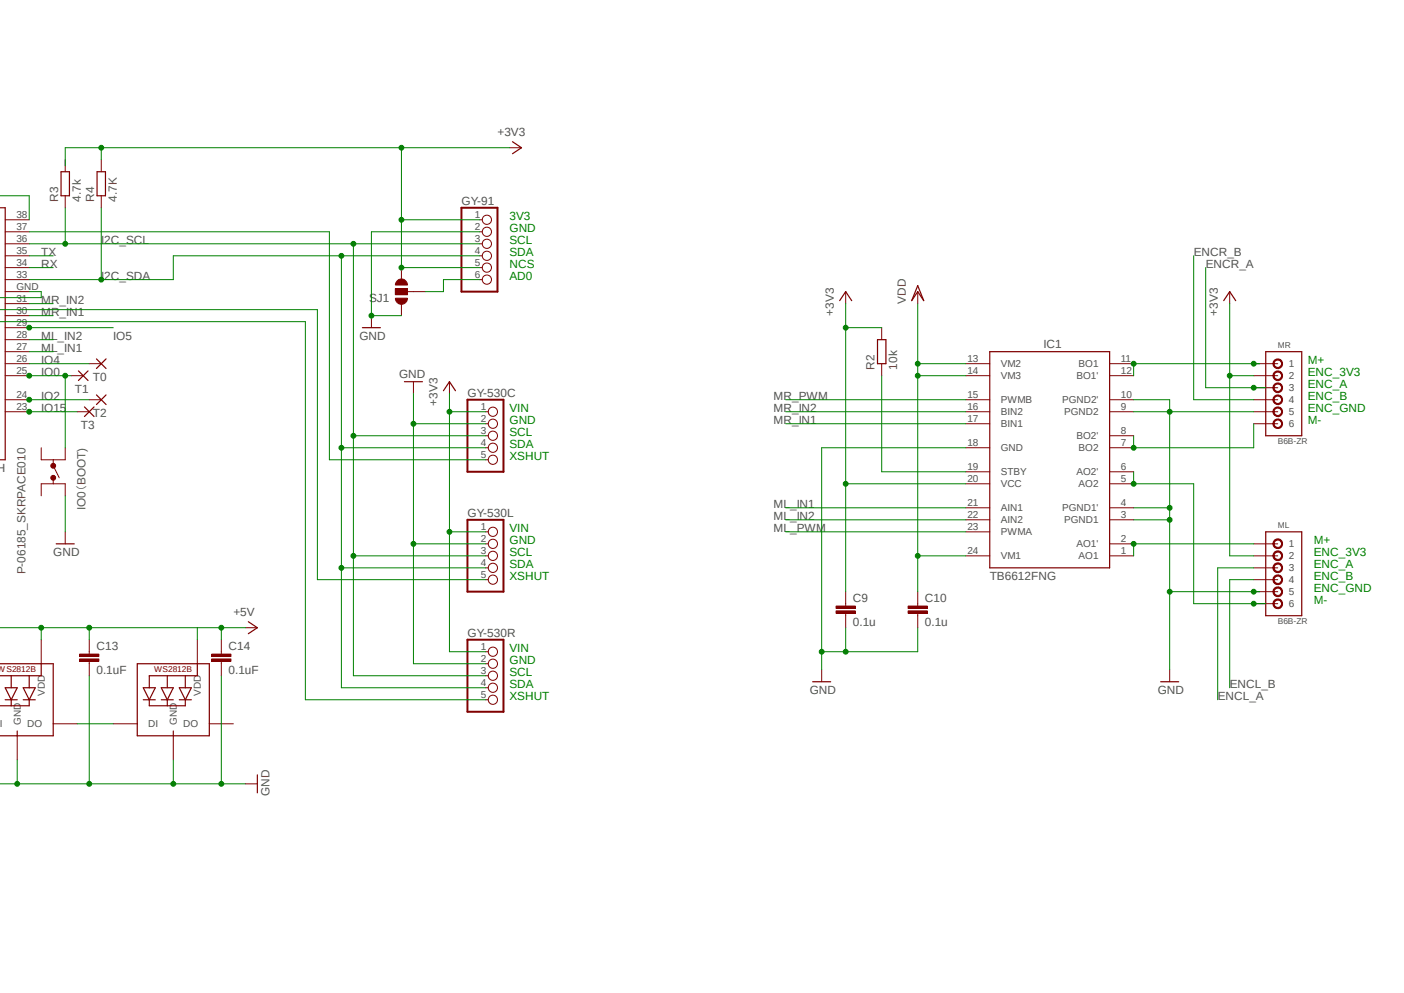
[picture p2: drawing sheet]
<svg xmlns="http://www.w3.org/2000/svg" width="297mm" height="210mm" viewBox="0 0 297 210" stroke-linecap="round" stroke-linejoin="round" font-family="sans-serif">
<path d="M291 26.1l-291.1 76.3 291.1 76.3" fill="none" stroke="#fff" stroke-width=".21"/>
<path d="M209.4 74.4h25.3v45.7h-25.3z" fill="none" stroke="#800000" stroke-width=".25"/>
<g fill="none" stroke="#800000" stroke-width=".21">
<path d="M204.3 76.9h5.1M204.3 79.5h5.1M234.7 76.9h5.1M234.7 79.5h5.1M8.7 94.7v2.5M13.8 94.7v2.5M204.3 99.8h5.1M204.3 87.1h5.1M204.3 84.5h5.1M204.3 94.7h5.1M204.3 89.6h5.1M234.7 99.8h5.1"/>
<path d="M234.7 87.1h5.1M234.7 84.5h5.1M234.7 94.7h5.1M234.7 92.2h5.1M8.7 102.3v2.6M13.8 102.3v2.6M204.3 117.6h5.1M204.3 109.9h5.1M204.3 107.4h5.1M204.3 102.3h5.1M204.3 112.5h5.1M234.7 117.6h5.1"/>
<path d="M234.7 115h5.1M234.7 109.9h5.1M234.7 107.4h5.1M234.7 102.3h5.1"/>
</g>
<circle cx="11.3" cy="98.5" r=".51" fill="#800000"/>
<circle cx="11.3" cy="98.5" r=".51" fill="none" stroke="#800000" stroke-width=".21"/>
<circle cx="11.3" cy="101" r=".51" fill="#800000"/>
<g fill="none" stroke="#800000" stroke-width=".21">
<path d="M265.2 76.9h5.1M265.2 79.5h5.1M8.7 97.2h5.1M11.3 97.2v1.3l1.2 2.5M265.2 82h5.1M265.2 84.5h5.1M265.2 87.1h5.1M265.2 89.6h5.1M8.7 102.3h5.1M11.3 101v1.3M13.8 112.5v2.5"/>
<circle cx="11.3" cy="101" r=".51"/>
</g>
<path d="M267.8 74.4h7.6v17.8h-7.6zM11.9 115h3.8" fill="none" stroke="#800000" stroke-width=".25"/>
<path d="M269.6 76.2a1.03 1.03 0 0 1 1.6 .2 1.03 1.03 0 0 1-.6 1.5 1.03 1.03 0 0 1-1.3-1h.2a.8 .8 0 0 1 1.2-.6 .8 .8 0 0 1 .2 1.3 .8 .8 0 0 1-1.3-.3l-.1-.4h-.2z" fill-rule="evenodd" fill="#800000"/>
<path d="M269.6 76.2a1.03 1.03 0 0 1 1.6 .2 1.03 1.03 0 0 1-.6 1.5 1.03 1.03 0 0 1-1.3-1h.2a.8 .8 0 0 1 1.2-.6 .8 .8 0 0 1 .2 1.3 .8 .8 0 0 1-1.3-.3l-.1-.4h-.2z" fill="none" stroke="#800000" stroke-width=".21"/>
<path d="M269.6 78.7a1.03 1.03 0 0 1 1.6 .3 1.03 1.03 0 0 1-.6 1.5 1.03 1.03 0 0 1-1.3-1h.2a.8 .8 0 0 1 1.2-.7 .8 .8 0 0 1 .2 1.3 .8 .8 0 0 1-1.3-.3l-.1-.3h-.2z" fill-rule="evenodd" fill="#800000"/>
<path d="M269.6 78.7a1.03 1.03 0 0 1 1.6 .3 1.03 1.03 0 0 1-.6 1.5 1.03 1.03 0 0 1-1.3-1h.2a.8 .8 0 0 1 1.2-.7 .8 .8 0 0 1 .2 1.3 .8 .8 0 0 1-1.3-.3l-.1-.3h-.2z" fill="none" stroke="#800000" stroke-width=".21"/>
<path d="M269.6 81.2a1.03 1.03 0 0 1 1.6 .3 1.03 1.03 0 0 1-.6 1.5 1.03 1.03 0 0 1-1.3-1h.2a.8 .8 0 0 1 1.2-.6 .8 .8 0 0 1 .2 1.3 .8 .8 0 0 1-1.3-.4l-.1-.3h-.2z" fill-rule="evenodd" fill="#800000"/>
<path d="M269.6 81.2a1.03 1.03 0 0 1 1.6 .3 1.03 1.03 0 0 1-.6 1.5 1.03 1.03 0 0 1-1.3-1h.2a.8 .8 0 0 1 1.2-.6 .8 .8 0 0 1 .2 1.3 .8 .8 0 0 1-1.3-.4l-.1-.3h-.2z" fill="none" stroke="#800000" stroke-width=".21"/>
<path d="M269.6 83.8a1.03 1.03 0 0 1 1.6 .3 1.03 1.03 0 0 1-.6 1.4 1.03 1.03 0 0 1-1.3-1h.2a.8 .8 0 0 1 1.2-.6 .8 .8 0 0 1 .2 1.3 .8 .8 0 0 1-1.3-.3l-.1-.4h-.2z" fill-rule="evenodd" fill="#800000"/>
<path d="M269.6 83.8a1.03 1.03 0 0 1 1.6 .3 1.03 1.03 0 0 1-.6 1.4 1.03 1.03 0 0 1-1.3-1h.2a.8 .8 0 0 1 1.2-.6 .8 .8 0 0 1 .2 1.3 .8 .8 0 0 1-1.3-.3l-.1-.4h-.2z" fill="none" stroke="#800000" stroke-width=".21"/>
<path d="M269.6 86.3a1.03 1.03 0 0 1 1.6 .3 1.03 1.03 0 0 1-.6 1.5 1.03 1.03 0 0 1-1.3-1h.2a.8 .8 0 0 1 1.2-.7 .8 .8 0 0 1 .2 1.4 .8 .8 0 0 1-1.3-.4l-.1-.3h-.2z" fill-rule="evenodd" fill="#800000"/>
<path d="M269.6 86.3a1.03 1.03 0 0 1 1.6 .3 1.03 1.03 0 0 1-.6 1.5 1.03 1.03 0 0 1-1.3-1h.2a.8 .8 0 0 1 1.2-.7 .8 .8 0 0 1 .2 1.4 .8 .8 0 0 1-1.3-.4l-.1-.3h-.2z" fill="none" stroke="#800000" stroke-width=".21"/>
<path d="M269.6 88.9a1.03 1.03 0 0 1 1.6 .2 1.03 1.03 0 0 1-.6 1.5 1.03 1.03 0 0 1-1.3-1h.2a.8 .8 0 0 1 1.2-.6 .8 .8 0 0 1 .2 1.3 .8 .8 0 0 1-1.3-.3l-.1-.4h-.2z" fill-rule="evenodd" fill="#800000"/>
<path d="M269.6 88.9a1.03 1.03 0 0 1 1.6 .2 1.03 1.03 0 0 1-.6 1.5 1.03 1.03 0 0 1-1.3-1h.2a.8 .8 0 0 1 1.2-.6 .8 .8 0 0 1 .2 1.3 .8 .8 0 0 1-1.3-.3l-.1-.4h-.2zM265.2 115h5.1M265.2 117.6h5.1M265.2 120.1h5.1M265.2 122.6h5.1M265.2 125.1h5.1M265.2 127.7h5.1" fill="none" stroke="#800000" stroke-width=".21"/>
<path d="M267.8 112.5h7.6v17.7h-7.6z" fill="none" stroke="#800000" stroke-width=".25"/>
<path d="M269.6 114.2a1.03 1.03 0 0 1 1.6 .3 1.03 1.03 0 0 1-.6 1.5 1.03 1.03 0 0 1-1.3-1h.2a.8 .8 0 0 1 1.2-.7 .8 .8 0 0 1 .2 1.4 .8 .8 0 0 1-1.3-.4l-.1-.3h-.2z" fill-rule="evenodd" fill="#800000"/>
<path d="M269.6 114.2a1.03 1.03 0 0 1 1.6 .3 1.03 1.03 0 0 1-.6 1.5 1.03 1.03 0 0 1-1.3-1h.2a.8 .8 0 0 1 1.2-.7 .8 .8 0 0 1 .2 1.4 .8 .8 0 0 1-1.3-.4l-.1-.3h-.2z" fill="none" stroke="#800000" stroke-width=".21"/>
<path d="M269.6 116.8a1.03 1.03 0 0 1 1.6 .2 1.03 1.03 0 0 1-.6 1.5 1.03 1.03 0 0 1-1.3-.9h.2a.8 .8 0 0 1 1.2-.7 .8 .8 0 0 1 .2 1.3 .8 .8 0 0 1-1.3-.3l-.1-.3h-.2z" fill-rule="evenodd" fill="#800000"/>
<path d="M269.6 116.8a1.03 1.03 0 0 1 1.6 .2 1.03 1.03 0 0 1-.6 1.5 1.03 1.03 0 0 1-1.3-.9h.2a.8 .8 0 0 1 1.2-.7 .8 .8 0 0 1 .2 1.3 .8 .8 0 0 1-1.3-.3l-.1-.3h-.2z" fill="none" stroke="#800000" stroke-width=".21"/>
<path d="M269.6 119.3a1.03 1.03 0 0 1 1.6 .3 1.03 1.03 0 0 1-.6 1.5 1.03 1.03 0 0 1-1.3-1h.2a.8 .8 0 0 1 1.2-.7 .8 .8 0 0 1 .2 1.3 .8 .8 0 0 1-1.3-.3l-.1-.3h-.2z" fill-rule="evenodd" fill="#800000"/>
<path d="M269.6 119.3a1.03 1.03 0 0 1 1.6 .3 1.03 1.03 0 0 1-.6 1.5 1.03 1.03 0 0 1-1.3-1h.2a.8 .8 0 0 1 1.2-.7 .8 .8 0 0 1 .2 1.3 .8 .8 0 0 1-1.3-.3l-.1-.3h-.2z" fill="none" stroke="#800000" stroke-width=".21"/>
<path d="M269.6 121.8a1.03 1.03 0 0 1 1.6 .3 1.03 1.03 0 0 1-.6 1.5 1.03 1.03 0 0 1-1.3-1h.2a.8 .8 0 0 1 1.2-.6 .8 .8 0 0 1 .2 1.3 .8 .8 0 0 1-1.3-.4l-.1-.3h-.2z" fill-rule="evenodd" fill="#800000"/>
<path d="M269.6 121.8a1.03 1.03 0 0 1 1.6 .3 1.03 1.03 0 0 1-.6 1.5 1.03 1.03 0 0 1-1.3-1h.2a.8 .8 0 0 1 1.2-.6 .8 .8 0 0 1 .2 1.3 .8 .8 0 0 1-1.3-.4l-.1-.3h-.2z" fill="none" stroke="#800000" stroke-width=".21"/>
<path d="M269.6 124.4a1.03 1.03 0 0 1 1.6 .3 1.03 1.03 0 0 1-.6 1.4 1.03 1.03 0 0 1-1.3-1h.2a.8 .8 0 0 1 1.2-.6 .8 .8 0 0 1 .2 1.3 .8 .8 0 0 1-1.3-.3l-.1-.4h-.2z" fill-rule="evenodd" fill="#800000"/>
<path d="M269.6 124.4a1.03 1.03 0 0 1 1.6 .3 1.03 1.03 0 0 1-.6 1.4 1.03 1.03 0 0 1-1.3-1h.2a.8 .8 0 0 1 1.2-.6 .8 .8 0 0 1 .2 1.3 .8 .8 0 0 1-1.3-.3l-.1-.4h-.2z" fill="none" stroke="#800000" stroke-width=".21"/>
<path d="M269.6 126.9a1.03 1.03 0 0 1 1.6 .3 1.03 1.03 0 0 1-.6 1.5 1.03 1.03 0 0 1-1.3-1h.2a.8 .8 0 0 1 1.2-.7 .8 .8 0 0 1 .2 1.3 .8 .8 0 0 1-1.3-.3l-.1-.3h-.2z" fill-rule="evenodd" fill="#800000"/>
<g fill="none" stroke="#800000" stroke-width=".21">
<path d="M1.1 49h5.1M1.1 51.6h5.1M1.1 56.6h5.1M1.1 54.1h5.1M1.1 59.1h5.1M1.1 46.5h5.1M1.1 66.8h5.1M1.1 64.2h5.1M1.1 69.3h5.1M1.1 71.8h5.1M1.1 74.4h5.1M1.1 76.9h5.1"/>
<path d="M1.1 79.5h5.1M1.1 61.7h5.1M178.9 61.7v2.5M194.1 61.7v2.5M1.1 87.1h5.1M1.1 84.5h5.1M178.9 127.7v.5M178.9 129.7v.5M269.6 126.9a1.03 1.03 0 0 1 1.6 .3 1.03 1.03 0 0 1-.6 1.5 1.03 1.03 0 0 1-1.3-1h.2a.8 .8 0 0 1 1.2-.7 .8 .8 0 0 1 .2 1.3 .8 .8 0 0 1-1.3-.3l-.1-.3h-.2zM173.8 141.6v2.6"/>
</g>
<path d="M-.1 43.9h1.2v53.3h-1.2M177.6 63.6l1.3-1.9 1.3 1.9M194.1 60.4l1.3 3.2-1.3-1.9-1.2 1.9zM171.9 144.2h3.8" fill="none" stroke="#800000" stroke-width=".25"/>
<path d="M176.9 129.2h4v.5h-4z" fill-rule="evenodd" fill="#800000"/>
<path d="M176.9 129.2h4v.5h-4z" fill="none" stroke="#800000" stroke-width=".21"/>
<path d="M176.9 128.2h4v.5h-4z" fill-rule="evenodd" fill="#800000"/>
<path d="M176.9 128.2h4v.5h-4zM178.9 125.1v2.6M178.9 130.2v2.6M194.1 127.7v.5M194.1 129.7v.5" fill="none" stroke="#800000" stroke-width=".21"/>
<path d="M192.1 129.2h4.1v.5h-4.1z" fill-rule="evenodd" fill="#800000"/>
<path d="M192.1 129.2h4.1v.5h-4.1z" fill="none" stroke="#800000" stroke-width=".21"/>
<path d="M192.1 128.2h4.1v.5h-4.1z" fill-rule="evenodd" fill="#800000"/>
<g fill="none" stroke="#800000" stroke-width=".21">
<path d="M13.8 33.8v2.5M21.4 33.8v2.5M13.8 41.4v2.5M21.4 41.4v2.5M101.4 46.5h.6M101.4 49h.6M101.4 51.6h.6M101.4 54.1h.6M101.4 56.6h.6M101.4 59.1h.6M15.1 79.5h2.5M18.9 76.9h2.5"/>
<path d="M78.6 66.8v2.5M186.5 69.3v2.5M186.5 76.9v2.6M260.1 61.7v2.5M102.7 87.1h.6M102.7 89.6h.6M102.7 92.2h.6M102.7 94.7h.6M102.7 97.2h.6M192.1 128.2h4.1v.5h-4.1zM194.1 125.1v2.6M194.1 130.2v2.6"/>
<path d="M247.4 141.6v2.6"/>
<circle cx="103" cy="54.1" r=".98"/>
<circle cx="103" cy="56.6" r=".98"/>
<circle cx="103" cy="59.1" r=".98"/>
<circle cx="103" cy="46.5" r=".98"/>
<circle cx="103" cy="49" r=".98"/>
<circle cx="103" cy="51.6" r=".98"/>
<circle cx="104.3" cy="92.2" r=".98"/>
<circle cx="104.3" cy="94.7" r=".98"/>
<circle cx="104.3" cy="89.6" r=".98"/>
<circle cx="104.3" cy="87.1" r=".98"/>
<circle cx="104.3" cy="97.2" r=".98"/>
</g>
<path d="M12.9 36.3h1.8v5.1h-1.8zM20.5 36.3h1.8v5.1h-1.8zM16.6 78.4l2 2.1M18.6 78.4l-2 2.1M20.4 75.9l2 2M22.4 75.9l-2 2M76.7 69.3h3.8M185.6 71.8h1.8v5.1h-1.8zM258.9 63.6l1.2-1.9 1.3 1.9M245.5 144.2h3.8" fill="none" stroke="#800000" stroke-width=".25"/>
<path d="M97.6 43.9h7.6v17.8h-7.6zM98.9 84.5h7.6v15.3h-7.6z" fill="none" stroke="#800000" stroke-width=".42"/>
<path d="M84 59.4a1.25 1.25 0 0 1 1.4-.3 1.25 1.25 0 0 1 .8 1.2h-2.5z" fill-rule="evenodd" fill="#800000"/>
<path d="M84 59.4a1.25 1.25 0 0 1 1.4-.3 1.25 1.25 0 0 1 .8 1.2h-2.5z" fill="none" stroke="#800000" stroke-width=".21"/>
<path d="M83.7 63.1h2.5a1.27 1.27 0 0 1-1.3 1.3 1.27 1.27 0 0 1-1.2-1.3z" fill-rule="evenodd" fill="#800000"/>
<path d="M83.7 63.1h2.5a1.27 1.27 0 0 1-1.3 1.3 1.27 1.27 0 0 1-1.2-1.3zM83.7 61h2.5v1.3h-2.5zM86.2 61.7h1.3" fill="none" stroke="#800000" stroke-width=".21"/>
<path d="M83.7 61h2.5v1.3h-2.5z" fill-rule="evenodd" fill="#800000"/>
<g fill="none" stroke="#800000" stroke-width=".21">
<path d="M107.8 31.2h2.5M84.9 56.6v2.5M83.7 61h2.5v1.3h-2.5zM84.9 64.2v2.6M87.5 61.7h2.5M87.5 80.7v2.6M95.1 80.7v2.6M102.7 112.5h.6M102.7 115h.6M102.7 117.6h.6M8.7 135.3v5.1M18.9 137.8v.5"/>
<path d="M18.9 139.9v.5M41.7 135.3v5.1M51.9 132.8h2.5M102.7 120.1h.6M102.7 122.6h.6M102.7 137.8h.6M3.6 155.6v5.1M11.3 153.1h5M24 153.1h5M36.7 155.6v5.1M44.3 153.1h5.1M102.7 140.4h.6"/>
<path d="M102.7 142.9h.6M102.7 145.5h.6M102.7 148h.6M51.9 165.8h2.5"/>
<circle cx="104.3" cy="115" r=".98"/>
<circle cx="104.3" cy="117.6" r=".98"/>
<circle cx="104.3" cy="112.5" r=".98"/>
<circle cx="104.3" cy="137.8" r=".98"/>
<circle cx="104.3" cy="122.6" r=".98"/>
<circle cx="104.3" cy="120.1" r=".98"/>
<circle cx="104.3" cy="140.4" r=".98"/>
<circle cx="104.3" cy="142.9" r=".98"/>
<circle cx="104.3" cy="145.5" r=".98"/>
<circle cx="104.3" cy="148" r=".98"/>
</g>
<g fill="none" stroke="#800000" stroke-width=".25">
<path d="M108.4 30l1.9 1.2-1.9 1.3M85.6 80.7h3.8M93.8 82.6l1.3-1.9 1.3 1.9M52.5 131.5l1.9 1.3-1.9 1.2M-.1 140.4h11.4v15.2h-11.4M1.1 145.5h2.5l-1.2 2.5zM1.1 148h2.5M2.4 142.9v2.6M2.4 148v1.3M3.6 154.6v1M4.9 145.5h2.6l-1.3 2.5zM4.9 148h2.6"/>
<path d="M6.2 142.9v2.6M6.2 148v1.3h-6.2M8.7 140.4v2.5h-8.7M29 140.4h15.3v15.2h-15.3zM30.3 145.5h2.6l-1.3 2.5zM30.3 148h2.6M31.6 148v1.3h7.6v-1.3M34.1 145.5h2.6l-1.3 2.5zM34.1 148h2.6M35.4 142.9v2.6M35.4 148v1.3M36.7 154.6v1"/>
<path d="M37.9 145.5h2.6l-1.3 2.5zM37.9 148h2.6M39.2 142.9v2.6M41.7 140.4v2.5h-10.1v2.6M54.4 163.9v3.8"/>
</g>
<path d="M98.9 109.9h7.6v15.2h-7.6zM98.9 135.3h7.6v15.2h-7.6z" fill="none" stroke="#800000" stroke-width=".42"/>
<path d="M16.8 139.4h4.1v.5h-4.1z" fill-rule="evenodd" fill="#800000"/>
<path d="M16.8 139.4h4.1v.5h-4.1z" fill="none" stroke="#800000" stroke-width=".21"/>
<path d="M16.8 138.3h4.1v.6h-4.1z" fill-rule="evenodd" fill="#800000"/>
<path d="M16.3 87.1h2.6M18.9 84.5h2.5M16.8 138.3h4.1v.6h-4.1zM18.9 135.3v2.5M46.8 137.8v.5M46.8 139.9v.5M18.9 140.4v2.5" fill="none" stroke="#800000" stroke-width=".21"/>
<path d="M17.9 86.1l2 2M19.9 86.1l-2 2M20.4 83.5l2 2.1M22.4 83.5l-2 2.1" fill="none" stroke="#800000" stroke-width=".25"/>
<path d="M44.8 139.4h4.1v.5h-4.1z" fill-rule="evenodd" fill="#800000"/>
<path d="M44.8 139.4h4.1v.5h-4.1z" fill="none" stroke="#800000" stroke-width=".21"/>
<path d="M44.8 138.3h4.1v.6h-4.1z" fill-rule="evenodd" fill="#800000"/>
<path d="M44.8 138.3h4.1v.6h-4.1zM46.8 135.3v2.5M46.8 140.4v2.5" fill="none" stroke="#800000" stroke-width=".21"/>
<path d="M194.1 64.2v60.9M194.1 76.9h10.2M194.1 79.5h10.2M194.1 117.6h10.2" fill="none" stroke="#008000" stroke-width=".21"/>
<circle cx="194.1" cy="117.6" r=".51" fill="#008000"/>
<circle cx="194.1" cy="117.6" r=".51" fill="none" stroke="#008000" stroke-width=".21"/>
<circle cx="194.1" cy="79.5" r=".51" fill="#008000"/>
<circle cx="194.1" cy="79.5" r=".51" fill="none" stroke="#008000" stroke-width=".21"/>
<circle cx="194.1" cy="76.9" r=".51" fill="#008000"/>
<g fill="none" stroke="#008000" stroke-width=".21">
<path d="M204.3 94.7h-30.5v46.9M13.8 104.9v7.6"/>
<circle cx="194.1" cy="76.9" r=".51"/>
</g>
<circle cx="173.8" cy="137.8" r=".51" fill="#008000"/>
<g fill="none" stroke="#008000" stroke-width=".21">
<path d="M178.9 132.8v5M194.1 132.8v5h-20.3"/>
<circle cx="173.8" cy="137.8" r=".51"/>
</g>
<circle cx="178.9" cy="137.8" r=".51" fill="#008000"/>
<g fill="none" stroke="#008000" stroke-width=".21">
<path d="M101.4 49h-22.8v17.8"/>
<circle cx="178.9" cy="137.8" r=".51"/>
</g>
<circle cx="78.6" cy="66.8" r=".51" fill="#008000"/>
<g fill="none" stroke="#008000" stroke-width=".21">
<path d="M-.1 41.4h6.3v5.1M6.2 61.7h2.5v1.2h-8.8M78.6 66.8h6.3M87.5 83.3v6.3h15.2"/>
<circle cx="78.6" cy="66.8" r=".51"/>
</g>
<circle cx="87.5" cy="89.6" r=".51" fill="#008000"/>
<g fill="none" stroke="#008000" stroke-width=".21">
<path d="M87.5 115h15.2"/>
<circle cx="87.5" cy="89.6" r=".51"/>
</g>
<circle cx="87.5" cy="115" r=".51" fill="#008000"/>
<g fill="none" stroke="#008000" stroke-width=".21">
<path d="M87.5 89.6v50.8h15.2M0 165.8h51.9M3.6 160.7v5.1M36.7 160.7v5.1"/>
<circle cx="87.5" cy="115" r=".51"/>
</g>
<circle cx="3.6" cy="165.8" r=".51" fill="#008000"/>
<circle cx="3.6" cy="165.8" r=".51" fill="none" stroke="#008000" stroke-width=".21"/>
<circle cx="36.7" cy="165.8" r=".51" fill="#008000"/>
<circle cx="36.7" cy="165.8" r=".51" fill="none" stroke="#008000" stroke-width=".21"/>
<circle cx="18.9" cy="165.8" r=".51" fill="#008000"/>
<g fill="none" stroke="#008000" stroke-width=".21">
<path d="M18.9 142.9v22.9"/>
<circle cx="18.9" cy="165.8" r=".51"/>
</g>
<circle cx="46.8" cy="165.8" r=".51" fill="#008000"/>
<g fill="none" stroke="#008000" stroke-width=".21">
<path d="M239.8 84.5h7.6v40.6M239.8 87.1h7.6M239.8 107.4h7.6M239.8 109.9h7.6M46.8 142.9v22.9"/>
<circle cx="46.8" cy="165.8" r=".51"/>
</g>
<circle cx="247.4" cy="87.1" r=".51" fill="#008000"/>
<circle cx="247.4" cy="87.1" r=".51" fill="none" stroke="#008000" stroke-width=".21"/>
<circle cx="247.4" cy="107.4" r=".51" fill="#008000"/>
<circle cx="247.4" cy="107.4" r=".51" fill="none" stroke="#008000" stroke-width=".21"/>
<circle cx="247.4" cy="109.9" r=".51" fill="#008000"/>
<g fill="none" stroke="#008000" stroke-width=".21">
<path d="M247.4 87.1h17.8M247.4 125.1h19.1"/>
<circle cx="247.4" cy="109.9" r=".51"/>
</g>
<circle cx="265.2" cy="125.1" r=".51" fill="#008000"/>
<g fill="none" stroke="#008000" stroke-width=".21">
<path d="M247.4 125.1v16.5"/>
<circle cx="265.2" cy="125.1" r=".51"/>
</g>
<circle cx="247.4" cy="125.1" r=".51" fill="#008000"/>
<g fill="none" stroke="#008000" stroke-width=".21">
<path d="M178.9 64.2v60.9M178.9 69.3h7.6M178.9 102.3h25.4"/>
<circle cx="247.4" cy="125.1" r=".51"/>
</g>
<circle cx="178.9" cy="102.3" r=".51" fill="#008000"/>
<circle cx="178.9" cy="102.3" r=".51" fill="none" stroke="#008000" stroke-width=".21"/>
<circle cx="178.9" cy="69.3" r=".51" fill="#008000"/>
<g fill="none" stroke="#008000" stroke-width=".21">
<path d="M260.1 64.2v53.4h5.1M260.1 79.5h5.1"/>
<circle cx="178.9" cy="69.3" r=".51"/>
</g>
<circle cx="260.1" cy="79.5" r=".51" fill="#008000"/>
<g fill="none" stroke="#008000" stroke-width=".21">
<path d="M13.8 35.1v-3.9h71.1v15.3M21.4 31.2v2.6"/>
<circle cx="260.1" cy="79.5" r=".51"/>
</g>
<circle cx="21.4" cy="31.2" r=".51" fill="#008000"/>
<g fill="none" stroke="#008000" stroke-width=".21">
<path d="M101.4 46.5h-16.5v10.1h16.5"/>
<circle cx="21.4" cy="31.2" r=".51"/>
</g>
<circle cx="84.9" cy="46.5" r=".51" fill="#008000"/>
<circle cx="84.9" cy="46.5" r=".51" fill="none" stroke="#008000" stroke-width=".21"/>
<circle cx="84.9" cy="56.6" r=".51" fill="#008000"/>
<g fill="none" stroke="#008000" stroke-width=".21">
<path d="M84.9 31.2h22.9"/>
<circle cx="84.9" cy="56.6" r=".51"/>
</g>
<circle cx="84.9" cy="31.2" r=".51" fill="#008000"/>
<g fill="none" stroke="#008000" stroke-width=".21">
<path d="M95.1 83.3v3.8h7.6"/>
<circle cx="84.9" cy="31.2" r=".51"/>
</g>
<circle cx="95.1" cy="87.1" r=".51" fill="#008000"/>
<g fill="none" stroke="#008000" stroke-width=".21">
<path d="M95.1 87.1v25.4h7.6"/>
<circle cx="95.1" cy="87.1" r=".51"/>
</g>
<circle cx="95.1" cy="112.5" r=".51" fill="#008000"/>
<g fill="none" stroke="#008000" stroke-width=".21">
<path d="M95.1 112.5v25.3h7.6M-.1 132.8h52M8.7 132.8v2.5M41.7 132.8v2.5"/>
<circle cx="95.1" cy="112.5" r=".51"/>
</g>
<circle cx="8.7" cy="132.8" r=".51" fill="#008000"/>
<circle cx="8.7" cy="132.8" r=".51" fill="none" stroke="#008000" stroke-width=".21"/>
<circle cx="18.9" cy="132.8" r=".51" fill="#008000"/>
<g fill="none" stroke="#008000" stroke-width=".21">
<path d="M18.9 132.8v2.5"/>
<circle cx="18.9" cy="132.8" r=".51"/>
</g>
<circle cx="46.8" cy="132.8" r=".51" fill="#008000"/>
<g fill="none" stroke="#008000" stroke-width=".21">
<path d="M6.2 79.5h7.6M46.8 132.8v2.5"/>
<circle cx="46.8" cy="132.8" r=".51"/>
</g>
<circle cx="13.8" cy="79.5" r=".51" fill="#008000"/>
<g fill="none" stroke="#008000" stroke-width=".21">
<path d="M15.1 79.5h-1.3v15.2"/>
<circle cx="13.8" cy="79.5" r=".51"/>
</g>
<circle cx="6.2" cy="79.5" r=".51" fill="#008000"/>
<g fill="none" stroke="#008000" stroke-width=".21">
<path d="M6.2 54.1h5.1M6.2 56.6h5.1M6.2 64.2h5.1M6.2 66.8h5.1M6.2 74.4h5.1M6.2 71.8h5.1M186.5 79.5v20.3h17.8M166.2 84.5h38.1M166.2 87.1h38.1M166.2 89.6h38.1M166.2 107.4h38.1M166.2 109.9h38.1"/>
<path d="M166.2 112.5h38.1M265.2 115h-25.4v2.6"/>
<circle cx="6.2" cy="79.5" r=".51"/>
</g>
<circle cx="239.8" cy="115" r=".51" fill="#008000"/>
<g fill="none" stroke="#008000" stroke-width=".21">
<path d="M239.8 99.8v2.5"/>
<circle cx="239.8" cy="115" r=".51"/>
</g>
<circle cx="239.8" cy="102.3" r=".51" fill="#008000"/>
<g fill="none" stroke="#008000" stroke-width=".21">
<path d="M239.8 102.3h12.7v25.4h15.3"/>
<circle cx="239.8" cy="102.3" r=".51"/>
</g>
<circle cx="265.2" cy="127.7" r=".51" fill="#008000"/>
<circle cx="265.2" cy="127.7" r=".51" fill="none" stroke="#008000" stroke-width=".21"/>
<circle cx="239.8" cy="94.7" r=".51" fill="#008000"/>
<g fill="none" stroke="#008000" stroke-width=".21">
<path d="M265.2 89.6v5.1h-25.4v-2.5"/>
<circle cx="239.8" cy="94.7" r=".51"/>
</g>
<circle cx="239.8" cy="76.9" r=".51" fill="#008000"/>
<g fill="none" stroke="#008000" stroke-width=".21">
<path d="M266.5 76.9h-26.7v2.6"/>
<circle cx="239.8" cy="76.9" r=".51"/>
</g>
<circle cx="265.2" cy="76.9" r=".51" fill="#008000"/>
<g fill="none" stroke="#008000" stroke-width=".21">
<path d="M255.1 56.6v25.4h12.7"/>
<circle cx="265.2" cy="76.9" r=".51"/>
</g>
<circle cx="265.2" cy="82" r=".51" fill="#008000"/>
<g fill="none" stroke="#008000" stroke-width=".21">
<path d="M13.8 43.9v7.7h-7.6M252.5 54.1v30.4h12.7M6.2 76.9h12.7M265.2 120.1h-7.6v27.9M265.2 122.6h-5.1v22.9"/>
<circle cx="265.2" cy="82" r=".51"/>
</g>
<circle cx="13.8" cy="51.6" r=".51" fill="#008000"/>
<g fill="none" stroke="#008000" stroke-width=".21">
<path d="M13.8 51.6h87.6M74.8 51.6v40.6h27.9"/>
<circle cx="13.8" cy="51.6" r=".51"/>
</g>
<circle cx="74.8" cy="51.6" r=".51" fill="#008000"/>
<circle cx="74.8" cy="51.6" r=".51" fill="none" stroke="#008000" stroke-width=".21"/>
<circle cx="74.8" cy="92.2" r=".51" fill="#008000"/>
<g fill="none" stroke="#008000" stroke-width=".21">
<path d="M74.8 117.6h27.9"/>
<circle cx="74.8" cy="92.2" r=".51"/>
</g>
<circle cx="74.8" cy="117.6" r=".51" fill="#008000"/>
<g fill="none" stroke="#008000" stroke-width=".21">
<path d="M21.4 43.9v15.2h-15.2M74.8 92.2v50.7h27.9"/>
<circle cx="74.8" cy="117.6" r=".51"/>
</g>
<circle cx="21.4" cy="59.1" r=".51" fill="#008000"/>
<g fill="none" stroke="#008000" stroke-width=".21">
<path d="M72.2 54.1v40.6h30.5M101.4 54.1h-64.7v5h-15.3"/>
<circle cx="21.4" cy="59.1" r=".51"/>
</g>
<circle cx="72.2" cy="54.1" r=".51" fill="#008000"/>
<circle cx="72.2" cy="54.1" r=".51" fill="none" stroke="#008000" stroke-width=".21"/>
<circle cx="72.2" cy="94.7" r=".51" fill="#008000"/>
<g fill="none" stroke="#008000" stroke-width=".21">
<path d="M72.2 120.1h30.5"/>
<circle cx="72.2" cy="94.7" r=".51"/>
</g>
<circle cx="72.2" cy="120.1" r=".51" fill="#008000"/>
<g fill="none" stroke="#008000" stroke-width=".21">
<path d="M6.2 49h63.5v48.2h33M101.4 59.1h-7.6v2.6h-3.8M72.2 94.7v50.8h30.5M16.3 153.1h7.7"/>
<circle cx="72.2" cy="120.1" r=".51"/>
</g>
<circle cx="6.2" cy="69.3" r=".51" fill="#008000"/>
<g fill="none" stroke="#008000" stroke-width=".21">
<path d="M6.2 69.3h17.8"/>
<circle cx="6.2" cy="69.3" r=".51"/>
</g>
<circle cx="6.2" cy="84.5" r=".51" fill="#008000"/>
<g fill="none" stroke="#008000" stroke-width=".21">
<path d="M6.2 84.5h12.7"/>
<circle cx="6.2" cy="84.5" r=".51"/>
</g>
<circle cx="6.2" cy="87.1" r=".51" fill="#008000"/>
<g fill="none" stroke="#008000" stroke-width=".21">
<path d="M-.1 65.5h67.2v57.1h35.6M-.1 68h64.7v80h38.1M6.2 87.1h10.1"/>
<circle cx="6.2" cy="87.1" r=".51"/>
</g>
<g font-size="2.5" fill="#505050">
<text x="105.2" y="28.7">+3V3</text>
<text x="12.3" y="42.7" transform="rotate(-90 12.3 42.7)">R3</text>
<text x="17.1" y="42.7" transform="rotate(-90 17.1 42.7)">4.7k</text>
<text x="19.9" y="42.7" transform="rotate(-90 19.9 42.7)">R4</text>
<text x="24.7" y="42.7" transform="rotate(-90 24.7 42.7)">4.7K</text>
<text x="97.6" y="43.3">GY-91</text>
<text x="21.4" y="51.6">I2C_SCL</text>
<text x="8.7" y="54.1">TX</text>
<text x="8.7" y="56.6">RX</text>
<text x="21.4" y="59.1">I2C_SDA</text>
<text x="252.5" y="54.1">ENCR_B</text>
<text x="255.1" y="56.6">ENCR_A</text>
<text x="8.7" y="64.2">MR_IN2</text>
<text x="78.1" y="63.8">SJ1</text>
<text x="191.6" y="64.2" transform="rotate(-90 191.6 64.2)">VDD</text>
<text x="8.7" y="66.8">MR_IN1</text>
<text x="8.7" y="71.8">ML_IN2</text>
<text x="24" y="71.8">IO5</text>
<text x="76" y="71.8">GND</text>
<text x="176.4" y="66.8" transform="rotate(-90 176.4 66.8)">+3V3</text>
<text x="257.6" y="66.8" transform="rotate(-90 257.6 66.8)">+3V3</text>
<text x="8.7" y="74.4">ML_IN1</text>
<text x="8.7" y="76.9">IO4</text>
<text x="220.8" y="73.6">IC1</text>
<text x="8.7" y="79.5">IO0</text>
<text x="15.8" y="83.1">T1</text>
<text x="19.6" y="80.6">T0</text>
<text x="84.4" y="80">GND</text>
<text x="98.9" y="83.9">GY-530C</text>
<text x="185" y="78.2" transform="rotate(-90 185 78.2)">R2</text>
<text x="189.8" y="78.2" transform="rotate(-90 189.8 78.2)">10k</text>
<text x="8.7" y="84.5">IO2</text>
<text x="8.7" y="87.1">IO15</text>
<text x="19.6" y="88.2">T2</text>
<text x="92.5" y="85.8" transform="rotate(-90 92.5 85.8)">+3V3</text>
<text x="163.7" y="84.5">MR_PWM</text>
<text x="163.7" y="87.1">MR_IN2</text>
<text x="163.7" y="89.6">MR_IN1</text>
<text x="17.1" y="90.7">T3</text>
<text x="-.7" y="99.8">H</text>
<text x="18.1" y="107.9" transform="rotate(-90 18.1 107.9)">IO0（BOOT)</text>
<text x="163.7" y="107.4">ML_IN1</text>
<text x="98.9" y="109.3">GY-530L</text>
<text x="163.7" y="109.9">ML_IN2</text>
<text x="163.7" y="112.5">ML_PWM</text>
<text x="11.3" y="117.6">GND</text>
<text x="5.4" y="121.5" transform="rotate(-90 5.4 121.5)">P-06185_SKRPACE010</text>
<text x="209.4" y="122.6">TB6612FNG</text>
<text x="49.4" y="130.2">+5V</text>
<text x="180.4" y="127.3">C9</text>
<text x="195.7" y="127.3">C10</text>
<text x="20.4" y="137.5">C13</text>
<text x="48.3" y="137.5">C14</text>
<text x="98.9" y="134.7">GY-530R</text>
<text x="180.4" y="132.4">0.1u</text>
<text x="195.7" y="132.4">0.1u</text>
<text x="20.4" y="142.5">0.1uF</text>
<text x="48.4" y="142.5">0.1uF</text>
<text x="171.3" y="146.7">GND</text>
<text x="244.9" y="146.7">GND</text>
<text x="257.6" y="148">ENCL_A</text>
<text x="260.1" y="145.5">ENCL_B</text>
<text x="57" y="168.3" transform="rotate(-90 57 168.3)">GND</text>
</g>
<g font-size="2.5" fill="#008000">
<text x="107.8" y="46.5">3V3</text>
<text x="107.8" y="49">GND</text>
<text x="107.8" y="51.6">SCL</text>
<text x="107.8" y="54.1">SDA</text>
<text x="107.8" y="56.6">NCS</text>
<text x="107.8" y="59.1">AD0</text>
<text x="276.7" y="76.9">M+</text>
<text x="276.7" y="79.5">ENC_3V3</text>
<text x="276.7" y="82">ENC_A</text>
<text x="107.8" y="87.1">VIN</text>
<text x="107.8" y="89.6">GND</text>
<text x="276.7" y="84.5">ENC_B</text>
<text x="276.7" y="87.1">ENC_GND</text>
<text x="276.7" y="89.6">M-</text>
<text x="107.8" y="92.2">SCL</text>
<text x="107.8" y="94.7">SDA</text>
<text x="107.8" y="97.2">XSHUT</text>
<text x="107.8" y="112.5">VIN</text>
<text x="107.8" y="115">GND</text>
<text x="107.8" y="117.6">SCL</text>
<text x="277.9" y="115">M+</text>
<text x="277.9" y="117.6">ENC_3V3</text>
<text x="107.8" y="120.1">SDA</text>
<text x="107.8" y="122.6">XSHUT</text>
<text x="277.9" y="120.1">ENC_A</text>
<text x="277.9" y="122.6">ENC_B</text>
<text x="277.9" y="125.1">ENC_GND</text>
<text x="277.9" y="127.7">M-</text>
<text x="107.8" y="137.8">VIN</text>
<text x="107.8" y="140.4">GND</text>
<text x="107.8" y="142.9">SCL</text>
<text x="107.8" y="145.5">SDA</text>
<text x="107.8" y="148">XSHUT</text>
</g>
<g font-size="2.1" fill="#505050">
<text x="3.5" y="46.1">38</text>
<text x="100.5" y="46.1">1</text>
<text x="3.5" y="48.6">37</text>
<text x="3.5" y="51.2">36</text>
<text x="3.5" y="53.7">35</text>
<text x="100.5" y="48.6">2</text>
<text x="100.5" y="51.2">3</text>
<text x="100.5" y="53.7">4</text>
<text x="3.5" y="56.3">34</text>
<text x="3.5" y="58.8">33</text>
<text x="100.5" y="56.3">5</text>
<text x="100.5" y="58.8">6</text>
<text x="3.5" y="63.9">31</text>
<text x="3.5" y="61.3">GND</text>
<text x="3.5" y="66.4">30</text>
<text x="3.5" y="69">29</text>
<text x="3.5" y="71.5">28</text>
<text x="3.5" y="74">27</text>
<text x="3.5" y="76.6">26</text>
<text x="204.6" y="76.6">13</text>
<text x="211.7" y="77.7">VM2</text>
<text x="228.2" y="77.7">BO1</text>
<text x="237.1" y="76.6">11</text>
<text x="272.7" y="77.7">1</text>
<text x="3.5" y="79.1">25</text>
<text x="204.6" y="79.1">14</text>
<text x="211.7" y="80.2">VM3</text>
<text x="227.8" y="80.2">BO1'</text>
<text x="237.1" y="79.1">12</text>
<text x="272.7" y="80.2">2</text>
<text x="272.7" y="82.8">3</text>
<text x="3.5" y="86.7">23</text>
<text x="3.5" y="84.2">24</text>
<text x="101.7" y="86.7">1</text>
<text x="101.7" y="89.3">2</text>
<text x="204.6" y="84.2">15</text>
<text x="204.6" y="86.7">16</text>
<text x="204.6" y="89.3">17</text>
<text x="211.7" y="85.3">PWMB</text>
<text x="211.7" y="87.8">BIN2</text>
<text x="224.7" y="85.3">PGND2'</text>
<text x="225.1" y="87.8">PGND2</text>
<text x="237.1" y="86.7">9</text>
<text x="237.1" y="84.2">10</text>
<text x="272.7" y="85.3">4</text>
<text x="272.7" y="87.8">5</text>
<text x="101.7" y="91.8">3</text>
<text x="101.7" y="94.4">4</text>
<text x="204.6" y="94.4">18</text>
<text x="211.7" y="90.4">BIN1</text>
<text x="211.7" y="95.5">GND</text>
<text x="227.8" y="92.9">BO2'</text>
<text x="228.2" y="95.5">BO2</text>
<text x="237.1" y="94.4">7</text>
<text x="237.1" y="91.8">8</text>
<text x="272.7" y="90.4">6</text>
<text x="101.7" y="96.9">5</text>
<text x="204.6" y="99.4">19</text>
<text x="204.6" y="101.9">20</text>
<text x="211.7" y="100.5">STBY</text>
<text x="227.8" y="100.5">AO2'</text>
<text x="237.1" y="101.9">5</text>
<text x="237.1" y="99.4">6</text>
<text x="204.6" y="107">21</text>
<text x="211.7" y="103.1">VCC</text>
<text x="228.2" y="103.1">AO2</text>
<text x="237.1" y="107">4</text>
<text x="101.7" y="112.1">1</text>
<text x="204.6" y="109.6">22</text>
<text x="204.6" y="112.1">23</text>
<text x="211.7" y="108.2">AIN1</text>
<text x="211.7" y="110.7">AIN2</text>
<text x="211.7" y="113.2">PWMA</text>
<text x="224.7" y="108.2">PGND1'</text>
<text x="225.1" y="110.7">PGND1</text>
<text x="237.1" y="109.6">3</text>
<text x="101.7" y="114.6">2</text>
<text x="101.7" y="117.2">3</text>
<text x="101.7" y="119.7">4</text>
<text x="204.6" y="117.2">24</text>
<text x="211.7" y="118.3">VM1</text>
<text x="227.8" y="115.8">AO1'</text>
<text x="228.2" y="118.3">AO1</text>
<text x="237.1" y="117.2">1</text>
<text x="237.1" y="114.6">2</text>
<text x="272.7" y="115.8">1</text>
<text x="272.7" y="118.3">2</text>
<text x="101.7" y="122.3">5</text>
<text x="272.7" y="120.9">3</text>
<text x="272.7" y="123.4">4</text>
<text x="272.7" y="125.9">5</text>
<text x="272.7" y="128.4">6</text>
<text x="101.7" y="137.5">1</text>
<text x="101.7" y="140">2</text>
<text x="101.7" y="142.6">3</text>
<text x="9.5" y="147.2" transform="rotate(-90 9.5 147.2)">VDD</text>
<text x="42.5" y="147.2" transform="rotate(-90 42.5 147.2)">VDD</text>
<text x="101.7" y="145.1">4</text>
<text x="101.7" y="147.7">5</text>
<text x="-.1" y="153.8">I</text>
<text x="4.4" y="153.3" transform="rotate(-90 4.4 153.3)">GND</text>
<text x="5.8" y="153.8">DO</text>
<text x="31.4" y="153.8">DI</text>
<text x="37.4" y="153.3" transform="rotate(-90 37.4 153.3)">GND</text>
<text x="38.8" y="153.8">DO</text>
</g>
<g font-size="1.8" fill="#505050">
<text x="270.3" y="73.6">MR</text>
<text x="270.3" y="93.9">B6B-ZR</text>
<text x="270.3" y="111.7">ML</text>
<text x="270.3" y="132">B6B-ZR</text>
</g>
<g font-size="1.8" fill="#800000">
<text x="-.4" y="142.2">WS2812B</text>
<text x="32.6" y="142.2">WS2812B</text>
</g>
</svg>
